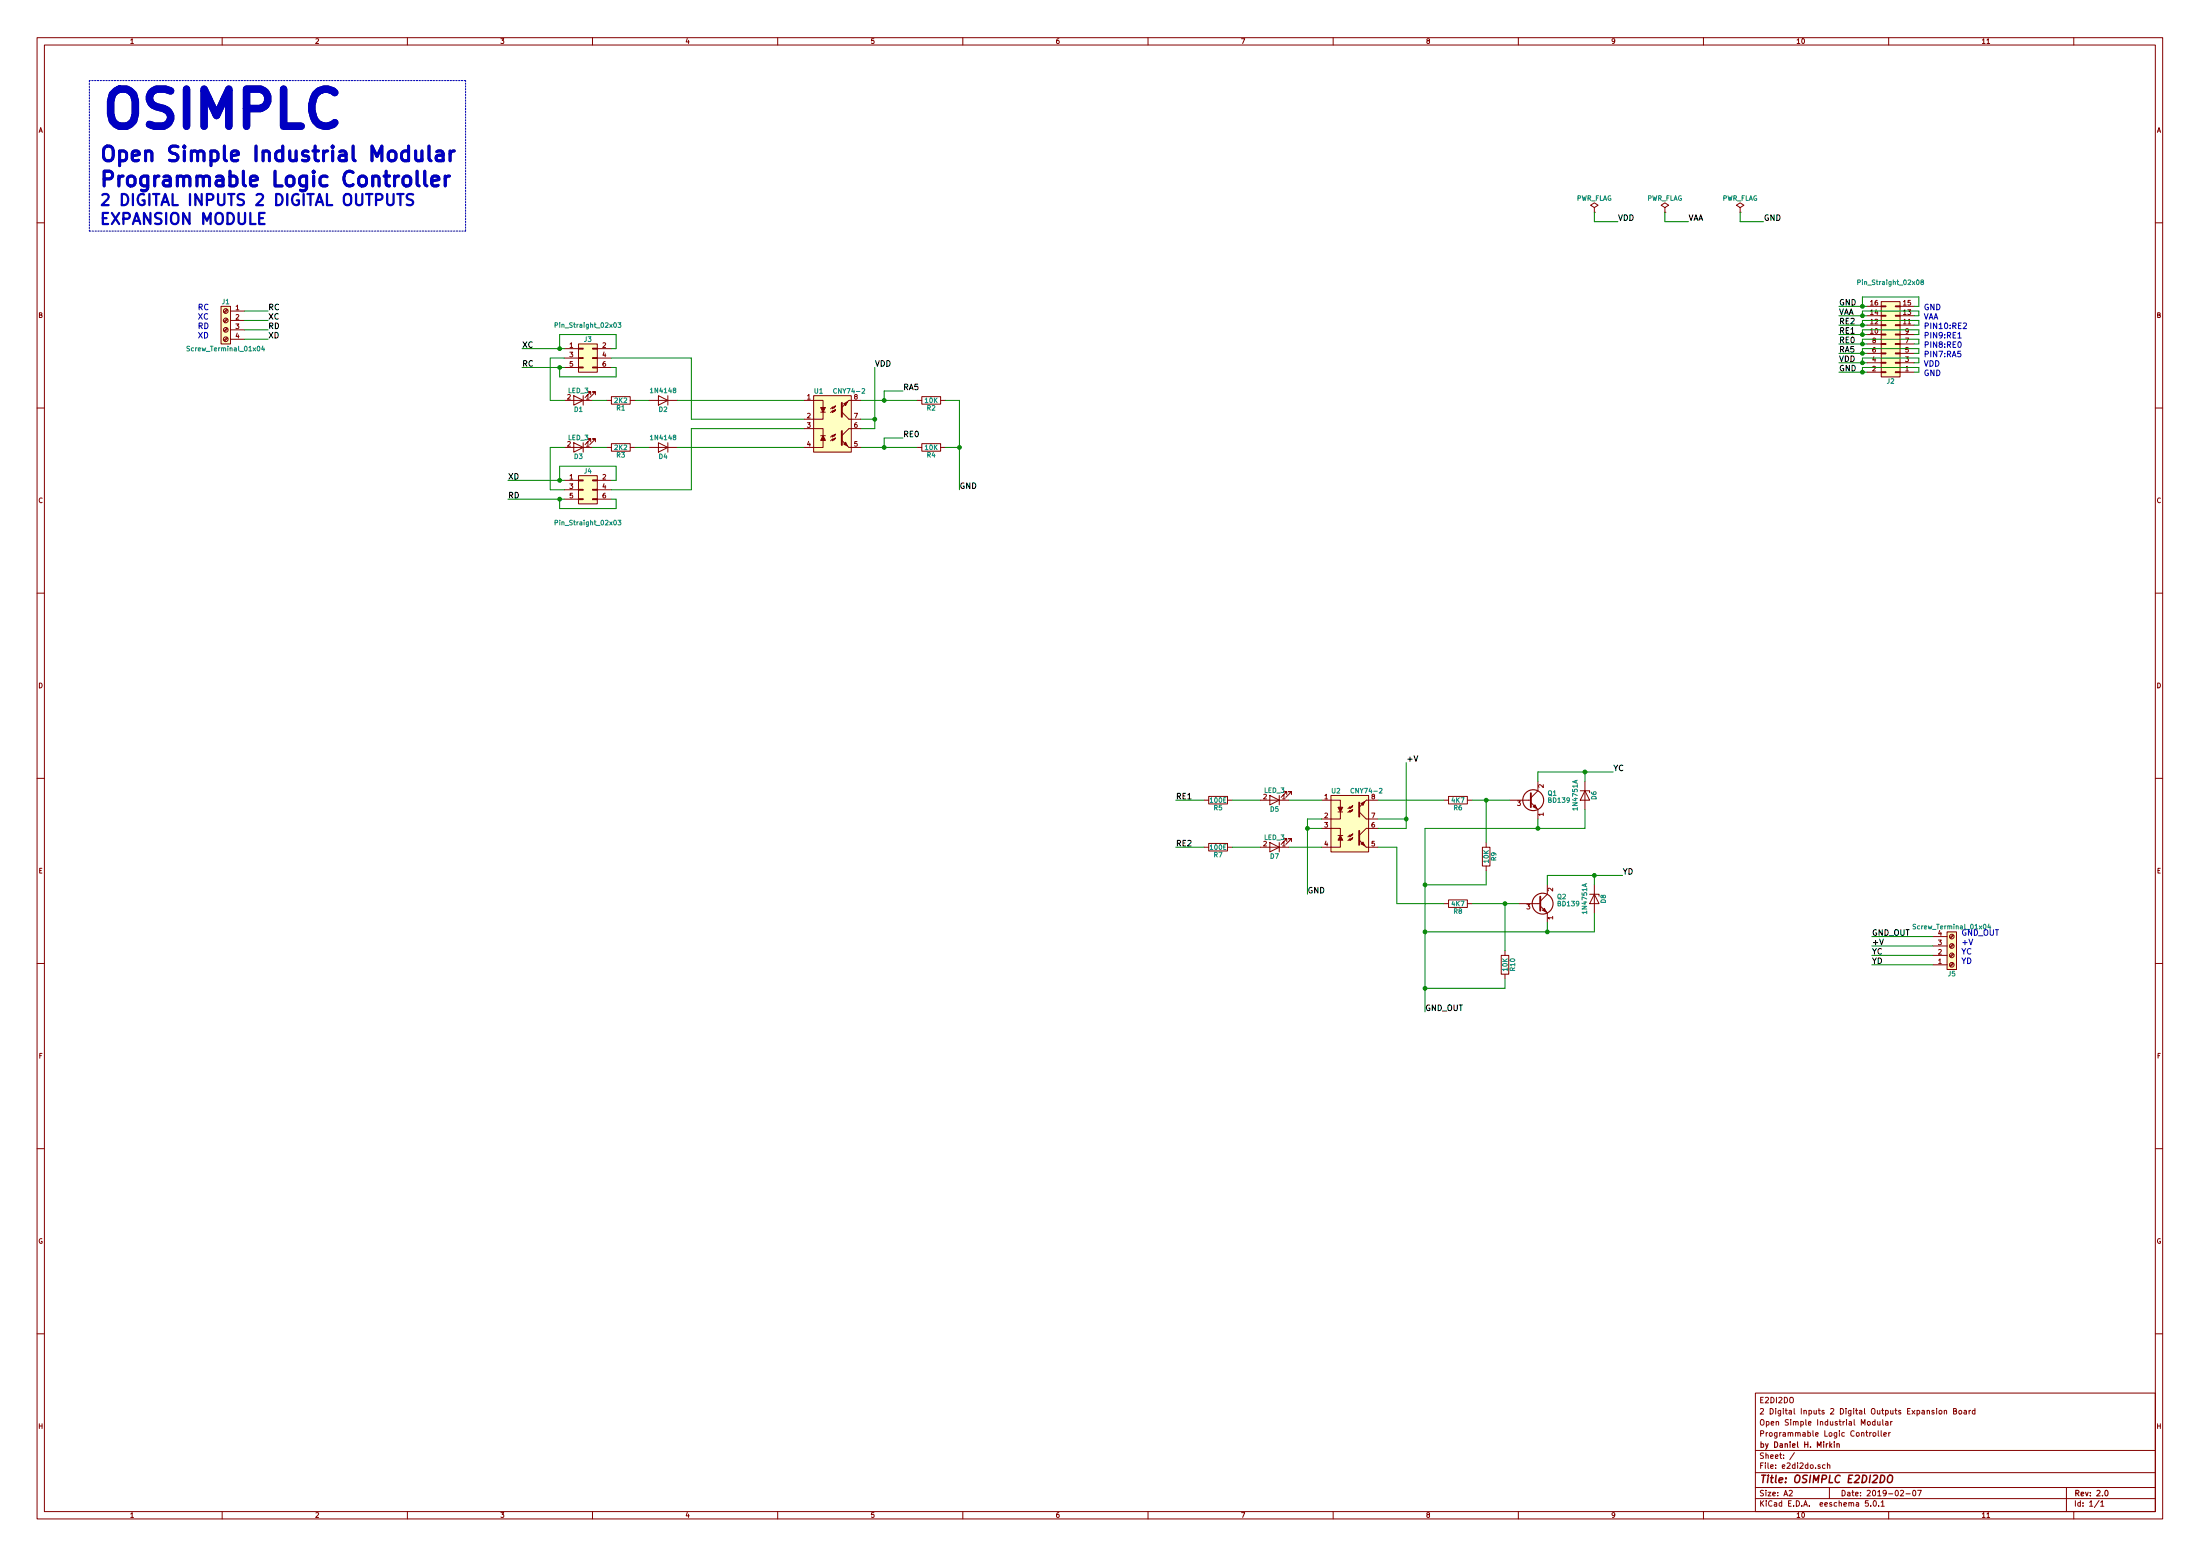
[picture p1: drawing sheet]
<svg xmlns="http://www.w3.org/2000/svg" width="594mm" height="420mm" viewBox="0 0 594 420" stroke-linecap="round" stroke-linejoin="round" font-family="sans-serif">
<g fill="none" stroke="#840000" stroke-width=".27">
<path d="M10 10.2h574v400h-574zM12 12.2h570v396h-570zM60 10.2v2M110 10.2v2M160 10.2v2M210 10.2v2M260 10.2v2M310 10.2v2M360 10.2v2M410 10.2v2M460 10.2v2M510 10.2v2"/>
<path d="M536.5 11.8h.8M560 10.2v2M430.5 56l1-.6-1-.6-1 .6 1 .6v1.3M430.5 57.3h.1M449.6 56l1-.6-1-.6-1 .6 1 .6v1.3M449.6 57.3h.1M469.9 56l1-.6-1-.6-1 .6 1 .6v1.3M469.9 57.3h.1M10 60.2h2M582 60.2h2M59.7 82.7h2.5v10.2h-2.5zM61.3 91.1l-.8 .8"/>
<path d="M61.3 88.6l-.8 .8M61.3 86l-.8 .9M61.3 83.5l-.8 .8M61.5 91.3l-.9 .8M61.5 88.7l-.9 .9M61.5 86.2l-.9 .8M61.5 83.7l-.9 .8M62.2 84h3.8M62.2 86.5h3.8M62.2 89.1h3.8M62.2 91.6h3.8M152.4 94.1h3.8"/>
<path d="M152.4 96.7h3.8M152.4 99.2h3.8M156.2 92.9h5.1v7.6h-5.1zM156.2 99.1h1.3v.3h-1.3zM156.2 96.6h1.3v.2h-1.3zM156.2 94h1.3v.3h-1.3zM160 99.1h1.3v.3h-1.3zM160 96.6h1.3v.2h-1.3zM160 94h1.3v.3h-1.3zM161.3 94.1h3.8M161.3 96.7h3.8M161.3 99.2h3.8"/>
<path d="M504.2 98h3.8M504.2 95.4h3.8M504.2 92.9h3.8M504.2 90.3h3.8M504.2 87.8h3.8M504.2 85.3h3.8M504.2 82.7h3.8M508 81.4h5.1v20.4h-5.1zM508 82.6h1.3v.2h-1.3zM508 85.1h1.3v.3h-1.3zM508 87.7h1.3v.2h-1.3zM508 90.2h1.3v.3h-1.3z"/>
<path d="M508 92.8h1.3v.2h-1.3zM508 95.3h1.3v.2h-1.3zM508 97.8h1.3v.3h-1.3zM511.8 82.6h1.3v.2h-1.3zM511.8 85.1h1.3v.3h-1.3zM511.8 87.7h1.3v.2h-1.3zM511.8 90.2h1.3v.3h-1.3zM511.8 92.8h1.3v.2h-1.3zM511.8 95.3h1.3v.2h-1.3zM511.8 97.8h1.3v.3h-1.3zM513.1 98h3.8M513.1 95.4h3.8"/>
<path d="M513.1 92.9h3.8M513.1 90.3h3.8M513.1 87.8h3.8M513.1 85.3h3.8M513.1 82.7h3.8M10 110.2h2M152.4 108.1h7.6M154.9 106.8l2.6 1.3-2.6 1.3zM154.9 119.5l2.6 1.3-2.6 1.3zM157.5 106.8v2.6M157.5 119.5v2.6M159.5 106.6v-.8h-.8h.8l-1.5 1.6"/>
<path d="M159.5 119.3v-.8h-.8h.8l-1.5 1.6M160.8 106.6v-.8h-.8h.8l-1.5 1.6M160.8 119.3v-.8h-.8h.8l-1.5 1.6M163.8 108.1h1.3M165.1 107.1h5.1v2h-5.1zM165.1 119.8h5.1v2h-5.1zM170.2 108.1h1.2M175.3 108.1h7.6M177.8 106.8l2.5 1.3-2.5 1.3zM177.8 119.5l2.5 1.3-2.5 1.3zM180.3 106.8v2.6M180.3 119.5v2.6"/>
<path d="M217.2 108.1h5v1.9M217.2 115.7h5v1.9M219.7 106.8h10.2v15.3h-10.2zM221.6 117.6h1.3M221.6 111.3h1.3M222.2 118.9v1.9h-5M222.2 111.3v1.9h-5M225.1 117.5l.5-.2-.3 .5zM225.1 109.9l.5-.3-.3 .6zM225.6 117.3l-.8 .7v-.5l-.5 .5M225.6 109.6l-.8 .8v-.5l-.5 .5M225.6 118.3l-.3 .5-.2-.3 .5-.2-.8 .7v-.5l-.5 .5"/>
<path d="M225.6 110.7l-.3 .5-.2-.3 .5-.2-.8 .7v-.5l-.5 .5M227.3 111.3l1.9 1.9h3.2M229.2 108.1h3.2M232.4 115.7h-3.2l-1.9 1.9M247.6 108.1h1.3M248.9 107.1h5.1v2h-5.1zM248.9 119.8h5.1v2h-5.1zM254 108.1h1.3M504.2 100.5h3.8M508 100.4h1.3v.2h-1.3zM511.8 100.4h1.3v.2h-1.3zM513.1 100.5h3.8"/>
<path d="M582 110.2h2M152.4 120.8h7.6M152.4 129.7h3.8M152.4 132.2h3.8M152.4 134.8h3.8M156.2 128.4h5.1v7.7h-5.1zM156.2 134.7h1.3v.2h-1.3zM156.2 132.1h1.3v.3h-1.3zM156.2 129.6h1.3v.2h-1.3zM160 134.7h1.3v.2h-1.3zM160 132.1h1.3v.3h-1.3zM160 129.6h1.3v.2h-1.3z"/>
<path d="M161.3 129.7h3.8M161.3 132.2h3.8M161.3 134.8h3.8M163.8 120.8h1.3M170.2 120.8h1.2M175.3 120.8h7.6M229.2 120.8h3.2M247.6 120.8h1.3M254 120.8h1.3M10 160.2h2M582 160.2h2M10 210.2h2"/>
<path d="M325.1 216.1h1.3M326.4 215.1h5.1v2h-5.1zM331.5 216.1h1.2M340.4 216.1h7.6M342.9 214.8l2.5 1.3-2.5 1.2zM345.4 214.8v2.5M347.5 214.5v-.7h-.8h.8l-1.6 1.5M348.7 214.5v-.7h-.7h.7l-1.5 1.5M356.9 216.1h5v1.9M359.4 214.8h10.2v15.2h-10.2zM361.3 219.2h1.3M361.9 219.2v1.9h-5"/>
<path d="M364.8 217.8l.5-.2-.3 .5zM365.3 217.6l-.8 .8v-.6l-.5 .6M365.3 218.6l-.3 .5-.2-.2 .5-.3-.8 .8v-.5l-.5 .5M367 219.2l1.9 1.9h3.2M368.9 216.1h3.2M389.9 216.1h1.3M391.2 215.1h5v2h-5zM396.2 216.1h1.3M407.7 216.1h5.7M413.4 216.7l1.9 1.9v2.5M415.3 211v2.5l-1.9 1.9M426.7 213.5h2.6v.5"/>
<path d="M428 213.5l1.3 2.6h-2.6zM428 211v7.6M582 210.2h2M325.1 228.8h1.3M326.4 227.8h5.1v2h-5.1zM331.5 228.8h1.2M340.4 228.8h7.6M342.9 227.5l2.5 1.3-2.5 1.2zM345.4 227.5v2.5M347.5 227.2v-.7h-.8h.8l-1.6 1.5M348.7 227.2v-.7h-.7h.7l-1.5 1.5M356.9 223.7h5v1.9"/>
<path d="M361.3 225.6h1.3M361.9 226.9v1.9h-5M364.8 225.5l.5-.3-.3 .5zM365.3 225.2l-.8 .8v-.5l-.5 .5M365.3 226.2l-.3 .5-.2-.2 .5-.3-.8 .8v-.5l-.5 .5M368.9 228.8h3.2M372.1 223.7h-3.2l-1.9 1.9M400.3 228.8h2v5h-2zM401.3 227.5v1.3M401.3 233.8v1.3M417.8 238.9v2.6l-1.9 1.9M430.5 238.9v7.6"/>
<path d="M389.9 244h1.3M391.2 243h5v2h-5zM396.2 244h1.3M405.4 258h2v5.1h-2zM406.4 256.7v1.3M410.2 244h5.7M415.9 244.6l1.9 1.9v2.6M429.3 241.5h2.5v.5M430.5 241.5l1.3 2.5h-2.5zM522 258h3.8M522 255.4h3.8M522 252.9h3.8"/>
<path d="M525.8 251.6h2.5v10.2h-2.5zM527.4 252.4l-.9 .8M527.4 254.9l-.9 .9M527.4 257.5l-.9 .8M527.6 252.6l-.9 .8M527.6 255.1l-.9 .8M527.6 257.6l-.9 .9M10 260.2h2M406.4 263.1v1.2M522 260.5h3.8M527.4 260l-.9 .8M527.6 260.2l-.9 .8"/>
<path d="M582 260.2h2M10 310.2h2M582 310.2h2M10 360.2h2M474 376.2h108v32h-108zM582 360.2h2M474 397.7h108M474 391.7h108M484.6 392.2l-1.3 2M491.5 395.6l-.4-.1-.2 .2 .1 .3 .5 .1v.3h-.6M492.8 395.6l-.4-.1-.3 .3 .1 .6h.6M493.5 395.6h.6v.9"/>
<path d="M493.5 395v1.5M504.3 384h.7v.7h-.7zM504.9 386.8v1M505.3 386.8l-.4 .3M505.8 387h.7v.7h-.7zM506.3 383.9l-.4-.1-.3 .3 .1 .6 .6 .1M506.3 383.3v1.5M507 383.8l.1 1 .6-.1M507.2 386.3v1.3l.2 .2M507.7 383.8v1M508 386.3v1.3l.2 .2M508.4 383.3v1.3l.2 .2"/>
<path d="M508.7 387.3l.7-.1-.1-.3-.4-.1-.2 .2 .1 .7h.5M509.2 383.9h.6v.9M509.8 384.2l-.7 .3 .2 .3h.5M510 386.8v1M510.5 386.8l-.5 .3M510.5 383.8v1M511 383.8l-.5 .3M522.2 380.9l-.3-.1-.2 .2v.3l.5 .1v.4h-.5M523 380.3v.2M523 380.8v1M523.7 381h.6v.7h-.6zM525 381l.6-.1 .1 .9"/>
<path d="M525 380.8v1M527.5 381l.7-.1v-.4l-.7-.2v1.5h.6l.3-.5-.4-.3M529.1 380.9l.3-.1 .3 .3v.5l-.3 .2-.4-.2zM530.4 380.9h.5l.1 .9M531 381.2l-.7 .3 .2 .3h.5M531.7 380.8v1M532.2 380.8l-.5 .3M533.3 380.9l-.4-.1-.3 .3 .1 .6 .6 .1M533.3 380.3v1.5M60 408.2v2M110 408.2v2M160 408.2v2"/>
<path d="M210 408.2v2M260 408.2v2M310 408.2v2M360 408.2v2M410 408.2v2M460 408.2v2M474 404.7h108M474 401.7h108M483.1 402.6l.6-.2 .3 .5-.9 1h.9M494 401.7v3M504.5 405.2h-.7l-.1 .7h.7l.1 .7h-.8M505.2 406.6v.1"/>
<path d="M506 405.4l.2-.2a.8 .8 0 0 1 .5 .8 .8 .8 0 0 1-.5 .7l-.4-.5zM507.3 406.6v.1M508 405.7l.4-.5v1.5M508 406.7h.8M510 408.2v2M513.2 402.6l.6-.2 .2 .5-.9 1h.9M514.7 403.4h1.1M516.6 402.6l.2-.2a.81 .81 0 0 1 .5 .8 .81 .81 0 0 1-.5 .7l-.3-.5zM517.8 402.4h1l-.6 1.5M536.5 409.7h.8M558 401.7v6.5M560 408.2v2"/>
<path d="M566.8 405.1l-1.2 2M567.3 405.7l.4-.5v1.5M567.3 406.7h.8"/>
<circle cx="61" cy="86.5" r=".63"/>
<circle cx="61" cy="89.1" r=".63"/>
<circle cx="61" cy="91.6" r=".63"/>
<circle cx="61" cy="84" r=".63"/>
<circle cx="527" cy="258" r=".63"/>
<circle cx="527" cy="252.9" r=".63"/>
<circle cx="527" cy="255.4" r=".63"/>
<circle cx="527" cy="260.5" r=".63"/>
</g>
<g fill="none" stroke="#840000" stroke-width=".3">
<path d="M494.2 390.3l.5 .5M494.7 389.8l-.6 .6M495.3 389.3v.2M495.3 389.8v1M496 390l.6-.1 .1 .9M496 389.8v1M568.5 402.6l.2-.2a.8 .8 0 0 1 .6 .8 .8 .8 0 0 1-.6 .7l-.3-.5z"/>
<circle cx="414" cy="216.1" r="2.82"/>
<circle cx="416.6" cy="244" r="2.82"/>
</g>
<path d="M509.9 398.6a.67 .67 0 0 1 1.1 0 1.43 1.43 0 0 1-.6 1.7l-.5-.1a1.41 1.41 0 0 1 0-1.6z" fill="none" stroke="#840000" stroke-width=".41"/>
<path d="M115.8 39.4v3.5l.6 .5M112.2 40.8v2.1l.2 .3a1.09 1.09 0 0 0 1.5-.2M112.6 46.2v3.4l.2 .4 .4 .2M113.9 40.8v2.6M114.7 46.2v3.4l.6 .6M116.6 48.9l1.9-.4-.2-.8-1.1-.2-.6 .6v1.5l.2 .4 .4 .2 1.1-.2M117.9 41l.4-.2 1.2 .2 .2 .3v2.1M119.7 41.7l-1.4 .2a.79 .79 0 0 0-.6 .8 .79 .79 0 0 0 .6 .7l1.4-.2M120.2 47.5v2.7M121.4 47.5a1.05 1.05 0 0 0-1.2 .8M121.5 40.8v2.6M122.7 40.8a1.05 1.05 0 0 0-1.2 .7" fill="none" stroke="#0000c2" stroke-width=".79"/>
<path d="M108.1 52.4v3M111.6 52.5l-1.2-.1a.72 .72 0 0 0-.6 .7 .72 .72 0 0 0 .6 .7 1.01 1.01 0 0 1 1.2 1l-.6 .6-1.2-.2" fill="none" stroke="#0000c2" stroke-width=".61"/>
<g fill="#ffffc2" stroke="#ffffc2" stroke-width=".27">
<path d="M508 81.4h5.1v20.4h-5.1z"/>
<path d="M59.7 82.7h2.5v10.2h-2.5z"/>
<path d="M525.8 251.6h2.5v10.2h-2.5z"/>
<path d="M359.4 214.8h10.2v15.2h-10.2z"/>
<path d="M156.2 92.9h5.1v7.6h-5.1z"/>
<path d="M156.2 128.4h5.1v7.7h-5.1z"/>
<path d="M219.7 106.8h10.2v15.3h-10.2z"/>
</g>
<g fill="none" stroke="#008484" stroke-width=".27">
<path d="M501.6 76.2h.7v-.5l-.7-.1v1.3M518.9 76.1l-.2-.3 .5-.2 .2 .2v.2l-.7 .4 .2 .5 .5-.3-.2-.5M51.2 93.6h-.6l-.1 .4a.5 .5 0 0 1 .5 .2 .5 .5 0 0 1 .1 .5h-.6M71 93.4l-.3 .9h.8M71.3 93.9v.9M149.9 87.8l.6-.1v-.4l-.6-.2v1.3M166.9 87.1h.8l-.5 .5 .4 .1 .1 .5-.3 .2-.5-.1M225.9 105a.56 .56 0 0 0-.8 .6 .56 .56 0 0 0 .8 .5M232.8 105l.4-.1 .3 .4-.8 .9h.8M149.9 141.1l.6-.1v-.4l-.6-.1v1.2M166.9 140.5h.8l-.5 .5 .4 .1 .1 .4-.3 .2-.5-.1M365.6 213a.56 .56 0 0 0-.8 .5 .56 .56 0 0 0 .8 .5"/>
<path d="M372.5 213l.4-.1 .3 .3-.8 .9h.8M517.3 249.6h-.6l-.1 .5a.5 .5 0 0 1 .5 .2 .5 .5 0 0 1 .1 .5h-.6M537.1 249.5l-.3 .9h.8M537.4 250v.8"/>
</g>
<path d="M528.7 91.3h.9M528.9 92.4l.2-.1a.81 .81 0 0 1 .5 .8 .81 .81 0 0 1-.5 .7l-.4-.6zM530.2 87.3l.5-.1 .3 .4-.9 1.1h.9" fill="none" stroke="#0000c2" stroke-width=".27"/>
<g fill="#840000" stroke="#840000" stroke-width=".27">
<path d="M367 226.9l1.9 1.9z"/>
<path d="M368.9 216.1l-1.9 1.9z"/>
<path d="M361.9 225.6l.7 1.3h-1.3z"/>
<path d="M361.3 218h1.3l-.7 1.2z"/>
<path d="M367.5 227.9l.5-.5 .6 1z"/>
<path d="M367.5 217l1.1-.5-.6 1z"/>
<path d="M414 217.8l.5-.5 .5 1.1z"/>
<path d="M416.5 245.8l.5-.5 .6 1z"/>
<path d="M227.3 118.9l1.9 1.9z"/>
<path d="M227.3 110l1.9-1.9z"/>
<path d="M222.2 117.6l.7 1.3h-1.3z"/>
<path d="M221.6 110h1.3l-.7 1.3z"/>
<path d="M227.8 119.9l.5-.5 .6 1z"/>
<path d="M227.8 109l1.1-.5-.6 1z"/>
</g>
<path d="M227.3 116.4v3.8M227.3 108.8v3.8M367 216.7v3.8M367 224.3v3.8" fill="none" stroke="#840000" stroke-width=".51"/>
<g fill="#840000" stroke="#840000" stroke-width=".51">
<path d="M413.4 214.2v3.8z"/>
<path d="M415.9 242.1v3.8z"/>
</g>
<path d="M24.1 21.8v40.6M125.7 21.8h-101.6M24.1 62.4h101.6M125.7 62.4v-40.6" fill="none" stroke="#0000c2" stroke-width=".27" stroke-dasharray=".4 .4"/>
<g fill="none" stroke="#008400" stroke-width=".27">
<path d="M430.5 57.3v2.6h6.4M449.6 57.3v2.6h6.3M469.9 57.3v2.6h6.3M66 91.6h6.4M66 89.1h6.4M66 86.5h6.4M66 84h6.4M141 99.2h11.4M141 94.1h11.4M151.1 99.2v2.6h15.3v-2.6h-1.3M151.1 94.1v-3.8h15.3v3.8h-1.3M152.4 96.7h-3.8v11.4h3.8"/>
<path d="M165.1 96.7h21.6v16.5h30.5M236.2 99.2v16.5h-3.8M496.6 98h7.6M496.6 95.4h7.6M496.6 92.9h7.6M496.6 90.3h7.6M496.6 87.8h7.6M496.6 85.3h7.6M496.6 82.7h7.6M502.9 82.7v-2.5h15.3v2.5h-1.3M502.9 85.3v-1.3h15.3v1.3h-1.3M502.9 87.8v-1.3h15.3v1.3h-1.3"/>
<path d="M502.9 90.3v-1.2h15.3v1.2h-1.3M502.9 92.9v-1.3h15.3v1.3h-1.3M502.9 95.4v-1.3h15.3v1.3h-1.3M502.9 98v-1.3h15.3v1.3h-1.3M160 108.1h3.8M171.4 108.1h3.9M182.9 108.1h34.3M217.2 115.7h-30.5v16.5h-21.6M232.4 108.1h15.2M232.4 113.2h3.8M243.8 105.6h-5v2.5M243.8 118.3h-5v2.5"/>
<path d="M255.3 108.1h3.8v24.1M496.6 100.5h7.6M502.9 100.5v-1.3h15.3v1.3h-1.3M137.2 129.7h15.2M137.2 134.8h15.2M151.1 129.7v-3.8h15.3v3.8h-1.3M151.1 134.8v2.5h15.3v-2.5h-1.3M152.4 120.8h-3.8v11.4h3.8M160 120.8h3.8M171.4 120.8h3.9M182.9 120.8h34.3M232.4 120.8h15.2"/>
<path d="M255.3 120.8h3.8M317.5 216.1h7.6M332.7 216.1h7.7M348 216.1h8.9M372.1 216.1h17.8M379.7 205.9v17.8h-7.6M397.5 216.1h10.2M401.3 216.1v11.4M428 218.6v5.1h-43.2v49.5M428 208.4v2.6M435.6 208.4h-20.3v2.6M317.5 228.8h7.6"/>
<path d="M332.7 228.8h7.7M348 228.8h8.9M353.1 223.7h3.8M356.9 221.1h-3.8v20.4M372.1 228.8h5.1v15.2h12.7M372.1 221.1h7.6M401.3 235.1v3.8h-16.5M415.3 221.1v2.6M430.5 236.4v2.5M438.1 236.4h-20.3v2.5M397.5 244h12.7M406.4 244v12.7"/>
<path d="M417.8 249.1v2.5M430.5 246.5v5.1h-45.7M505.5 252.9h16.5M505.5 255.4h16.5M505.5 258h16.5M406.4 264.3v2.6h-21.6M505.5 260.5h16.5"/>
</g>
<g fill="#008400" stroke="#008400" stroke-width=".27">
<circle cx="502.9" cy="82.7" r=".51"/>
<circle cx="502.9" cy="85.3" r=".51"/>
<circle cx="502.9" cy="87.8" r=".51"/>
<circle cx="502.9" cy="90.3" r=".51"/>
<circle cx="502.9" cy="92.9" r=".51"/>
<circle cx="502.9" cy="95.4" r=".51"/>
<circle cx="502.9" cy="98" r=".51"/>
<circle cx="502.9" cy="100.5" r=".51"/>
<circle cx="353.1" cy="223.7" r=".51"/>
<circle cx="428" cy="208.4" r=".51"/>
<circle cx="430.5" cy="236.4" r=".51"/>
<circle cx="415.3" cy="223.7" r=".51"/>
<circle cx="417.8" cy="251.6" r=".51"/>
<circle cx="384.8" cy="251.6" r=".51"/>
<circle cx="379.7" cy="221.1" r=".51"/>
<circle cx="238.8" cy="108.1" r=".51"/>
<circle cx="238.8" cy="120.8" r=".51"/>
<circle cx="151.1" cy="129.7" r=".51"/>
<circle cx="151.1" cy="94.1" r=".51"/>
<circle cx="151.1" cy="134.8" r=".51"/>
<circle cx="151.1" cy="99.2" r=".51"/>
<circle cx="236.2" cy="113.2" r=".51"/>
<circle cx="259.1" cy="120.8" r=".51"/>
<circle cx="401.3" cy="216.1" r=".51"/>
<circle cx="406.4" cy="244" r=".51"/>
<circle cx="384.8" cy="266.9" r=".51"/>
<circle cx="384.8" cy="238.9" r=".51"/>
</g>
<text font-size="13.9" fill="#0000c2" x="26.7" y="34.6">OSIMPLC</text>
<g font-size="5.6" fill="#0000c2">
<text x="26.7" y="43.6">Open Simple Industrial Modular</text>
<text x="26.7" y="50.4">Programmable Logic Controller</text>
</g>
<g font-size="4.2" fill="#0000c2">
<text x="26.7" y="55.5">2 DIGITAL INPUTS 2 DIGITAL OUTPUTS</text>
<text x="26.7" y="60.6">EXPANSION MODULE</text>
</g>
<text font-size="2.8" fill="#840000" x="475" y="400.4">Title: OSIMPLC E2DI2DO</text>
<g font-size="2.1">
<text x="436.9" y="59.6">VDD</text>
<text x="455.9" y="59.6">VAA</text>
<text x="476.2" y="59.6">GND</text>
<text x="72.4" y="83.7">RC</text>
<text x="496.6" y="82.5">GND</text>
<text x="72.4" y="86.3">XC</text>
<text x="72.4" y="88.8">RD</text>
<text x="496.6" y="87.5">RE2</text>
<text x="496.6" y="85">VAA</text>
<text x="72.4" y="91.4">XD</text>
<text x="141" y="93.9">XC</text>
<text x="496.6" y="90.1">RE1</text>
<text x="496.6" y="92.6">RE0</text>
<text x="496.6" y="95.2">RA5</text>
<text x="141" y="99">RC</text>
<text x="236.2" y="99">VDD</text>
<text x="496.6" y="97.7">VDD</text>
<text x="496.6" y="100.2">GND</text>
<text x="243.8" y="105.3">RA5</text>
<text x="243.8" y="118">RE0</text>
<text x="137.2" y="129.5">XD</text>
<text x="259.1" y="132">GND</text>
<text x="137.2" y="134.5">RD</text>
<text x="379.7" y="205.7">+V</text>
<text x="435.6" y="208.2">YC</text>
<text x="317.5" y="215.8">RE1</text>
<text x="317.5" y="228.5">RE2</text>
<text x="438.1" y="236.1">YD</text>
<text x="353.1" y="241.2">GND</text>
<text x="505.5" y="252.6">GND_OUT</text>
<text x="505.5" y="255.2">+V</text>
<text x="505.5" y="257.7">YC</text>
<text x="505.5" y="260.3">YD</text>
<text x="384.8" y="273">GND_OUT</text>
</g>
<g font-size="2.1" fill="#0000c2">
<text x="53.3" y="83.7">RC</text>
<text x="519.4" y="83.7">GND</text>
<text x="53.3" y="88.8">RD</text>
<text x="53.3" y="86.3">XC</text>
<text x="519.4" y="86.3">VAA</text>
<text x="519.4" y="88.8">PIN10:RE2</text>
<text x="53.3" y="91.4">XD</text>
<text x="519.4" y="93.9">PIN8:RE0</text>
<text x="519.4" y="91.4">PIN9:RE1</text>
<text x="519.4" y="101.5">GND</text>
<text x="519.4" y="99">VDD</text>
<text x="519.4" y="96.4">PIN7:RA5</text>
<text x="529.6" y="252.6">GND_OUT</text>
<text x="529.6" y="255.2">+V</text>
<text x="529.6" y="257.7">YC</text>
<text x="529.6" y="260.3">YD</text>
</g>
<g font-size="2.1" fill="#840000">
<text x="475" y="381.9">2 Digital Inputs 2 Digital Outputs Expansion Board</text>
<text x="475" y="378.9">E2DI2DO</text>
<text x="475" y="387.9">Programmable Logic Controller</text>
<text x="475" y="384.9">Open Simple Industrial Modular</text>
<text x="475" y="393.9">Sheet: /</text>
<text x="475" y="390.9">by Daniel H. Mirkin</text>
<text x="475" y="396.6">File: e2di2do.sch</text>
<text x="475" y="406.8">KiCad E.D.A. eeschema 5.0.1</text>
<text x="475" y="404">Size: A2</text>
<text x="497" y="404">Date: 2019-02-07</text>
<text x="560" y="404">Rev: 2.0</text>
<text x="560" y="406.8">Id: 1/1</text>
</g>
<g font-size="1.8" fill="#840000">
<text x="35" y="11.8">1</text>
<text x="85" y="11.8">2</text>
<text x="135" y="11.8">3</text>
<text x="185" y="11.8">4</text>
<text x="235" y="11.8">5</text>
<text x="285" y="11.8">6</text>
<text x="335" y="11.8">7</text>
<text x="385" y="11.8">8</text>
<text x="435" y="11.8">9</text>
<text x="485" y="11.8">10</text>
<text x="535" y="11.8">11</text>
<text x="10.4" y="35.8">A</text>
<text x="582.4" y="35.8">A</text>
<text x="63.7" y="83.7">1</text>
<text x="505.1" y="82.5">16</text>
<text x="514" y="82.5">15</text>
<text x="10.4" y="85.8">B</text>
<text x="63.7" y="86.3">2</text>
<text x="63.7" y="88.8">3</text>
<text x="505.1" y="87.5">12</text>
<text x="505.1" y="85">14</text>
<text x="514" y="87.5">11</text>
<text x="514" y="85">13</text>
<text x="582.4" y="85.8">B</text>
<text x="63.7" y="91.4">4</text>
<text x="153.8" y="93.9">1</text>
<text x="162.7" y="93.9">2</text>
<text x="505.1" y="90.1">10</text>
<text x="505.6" y="95.2">6</text>
<text x="505.6" y="92.6">8</text>
<text x="514.5" y="95.2">5</text>
<text x="514.5" y="92.6">7</text>
<text x="514.5" y="90.1">9</text>
<text x="153.8" y="96.4">3</text>
<text x="153.8" y="99">5</text>
<text x="162.7" y="96.4">4</text>
<text x="162.7" y="99">6</text>
<text x="505.6" y="100.2">2</text>
<text x="505.6" y="97.7">4</text>
<text x="514.5" y="100.2">1</text>
<text x="514.5" y="97.7">3</text>
<text x="153.2" y="107.9">2</text>
<text x="158.3" y="107.9">1</text>
<text x="218" y="107.9">1</text>
<text x="230.7" y="107.9">8</text>
<text x="218" y="112.9">2</text>
<text x="230.7" y="112.9">7</text>
<text x="218" y="115.5">3</text>
<text x="230.7" y="115.5">6</text>
<text x="153.2" y="120.6">2</text>
<text x="158.3" y="120.6">1</text>
<text x="218" y="120.6">4</text>
<text x="230.7" y="120.6">5</text>
<text x="153.8" y="129.5">1</text>
<text x="153.8" y="132">3</text>
<text x="162.7" y="129.5">2</text>
<text x="162.7" y="132">4</text>
<text x="10.4" y="135.8">C</text>
<text x="153.8" y="134.5">5</text>
<text x="162.7" y="134.5">6</text>
<text x="582.4" y="135.8">C</text>
<text x="10.4" y="185.8">D</text>
<text x="582.4" y="185.8">D</text>
<text x="341.1" y="215.8">2</text>
<text x="346.2" y="215.8">1</text>
<text x="357.7" y="215.8">1</text>
<text x="370.4" y="215.8">8</text>
<text x="416.8" y="212.7" transform="rotate(-90 416.8 212.7)">2</text>
<text x="357.7" y="220.9">2</text>
<text x="370.4" y="220.9">7</text>
<text x="409.7" y="217.6">3</text>
<text x="416.8" y="220.4" transform="rotate(-90 416.8 220.4)">1</text>
<text x="357.7" y="223.4">3</text>
<text x="370.4" y="223.4">6</text>
<text x="341.1" y="228.5">2</text>
<text x="346.2" y="228.5">1</text>
<text x="357.7" y="228.5">4</text>
<text x="370.4" y="228.5">5</text>
<text x="10.4" y="235.8">E</text>
<text x="582.4" y="235.8">E</text>
<text x="412.3" y="245.5">3</text>
<text x="419.4" y="240.7" transform="rotate(-90 419.4 240.7)">2</text>
<text x="419.4" y="248.3" transform="rotate(-90 419.4 248.3)">1</text>
<text x="523.4" y="257.7">2</text>
<text x="523.4" y="255.2">3</text>
<text x="523.4" y="252.6">4</text>
<text x="523.4" y="260.3">1</text>
<text x="10.5" y="285.8">F</text>
<text x="582.5" y="285.8">F</text>
<text x="10.3" y="335.8">G</text>
<text x="582.3" y="335.8">G</text>
<text x="10.4" y="385.8">H</text>
<text x="582.4" y="385.8">H</text>
<text x="35" y="409.8">1</text>
<text x="85" y="409.8">2</text>
<text x="135" y="409.8">3</text>
<text x="185" y="409.8">4</text>
<text x="235" y="409.8">5</text>
<text x="285" y="409.8">6</text>
<text x="335" y="409.8">7</text>
<text x="385" y="409.8">8</text>
<text x="435" y="409.8">9</text>
<text x="485" y="409.8">10</text>
<text x="535" y="409.8">11</text>
</g>
<g font-size="1.8" fill="#008484">
<text x="425.6" y="54.2">PWR_FLAG</text>
<text x="444.6" y="54.2">PWR_FLAG</text>
<text x="464.9" y="54.2">PWR_FLAG</text>
<text x="502.4" y="76.9">Pin_Straight_02x08</text>
<text x="60" y="82.1">J1</text>
<text x="150.6" y="88.5">Pin_Straight_02x03</text>
<text x="51.2" y="94.8">Screw_Terminal_01x04</text>
<text x="157.8" y="92.3">J3</text>
<text x="153.4" y="106.1">LED_3</text>
<text x="176" y="106.1">1N4148</text>
<text x="219.9" y="106.3">U1</text>
<text x="225.7" y="106.3">CNY74-2</text>
<text x="509.6" y="103.6">J2</text>
<text x="155.1" y="111.2">D1</text>
<text x="166" y="108.8">2K2</text>
<text x="166.5" y="110.8">R1</text>
<text x="178" y="111.2">D2</text>
<text x="249.8" y="108.8">10K</text>
<text x="250.3" y="110.8">R2</text>
<text x="153.4" y="118.8">LED_3</text>
<text x="176" y="118.8">1N4148</text>
<text x="155.1" y="123.9">D3</text>
<text x="166" y="121.5">2K2</text>
<text x="166.5" y="123.5">R3</text>
<text x="178" y="123.9">D4</text>
<text x="249.8" y="121.5">10K</text>
<text x="250.3" y="123.5">R4</text>
<text x="157.8" y="127.9">J4</text>
<text x="150.6" y="141.8">Pin_Straight_02x03</text>
<text x="341.4" y="214.1">LED_3</text>
<text x="359.6" y="214.2">U2</text>
<text x="365.4" y="214.2">CNY74-2</text>
<text x="418" y="214.9">Q1</text>
<text x="431.1" y="215.9" transform="rotate(-90 431.1 215.9)">D6</text>
<text x="326.9" y="216.8">100E</text>
<text x="327.8" y="218.8">R5</text>
<text x="343.1" y="219.2">D5</text>
<text x="392.1" y="216.8">4K7</text>
<text x="392.6" y="218.8">R6</text>
<text x="418.2" y="216.8">BD139</text>
<text x="426" y="218.5" transform="rotate(-90 426 218.5)">1N4751A</text>
<text x="341.4" y="226.8">LED_3</text>
<text x="326.9" y="229.5">100E</text>
<text x="327.8" y="231.5">R7</text>
<text x="343.1" y="231.9">D7</text>
<text x="402" y="232.9" transform="rotate(-90 402 232.9)">10K</text>
<text x="404" y="232.4" transform="rotate(-90 404 232.4)">R9</text>
<text x="392.1" y="244.7">4K7</text>
<text x="420.5" y="242.8">Q2</text>
<text x="420.8" y="244.7">BD139</text>
<text x="433.6" y="243.9" transform="rotate(-90 433.6 243.9)">D8</text>
<text x="392.6" y="246.7">R8</text>
<text x="428.5" y="246.5" transform="rotate(-90 428.5 246.5)">1N4751A</text>
<text x="517.3" y="250.9">Screw_Terminal_01x04</text>
<text x="407.1" y="262.1" transform="rotate(-90 407.1 262.1)">10K</text>
<text x="409.1" y="262.1" transform="rotate(-90 409.1 262.1)">R10</text>
<text x="526.1" y="263.6">J5</text>
</g>
</svg>
